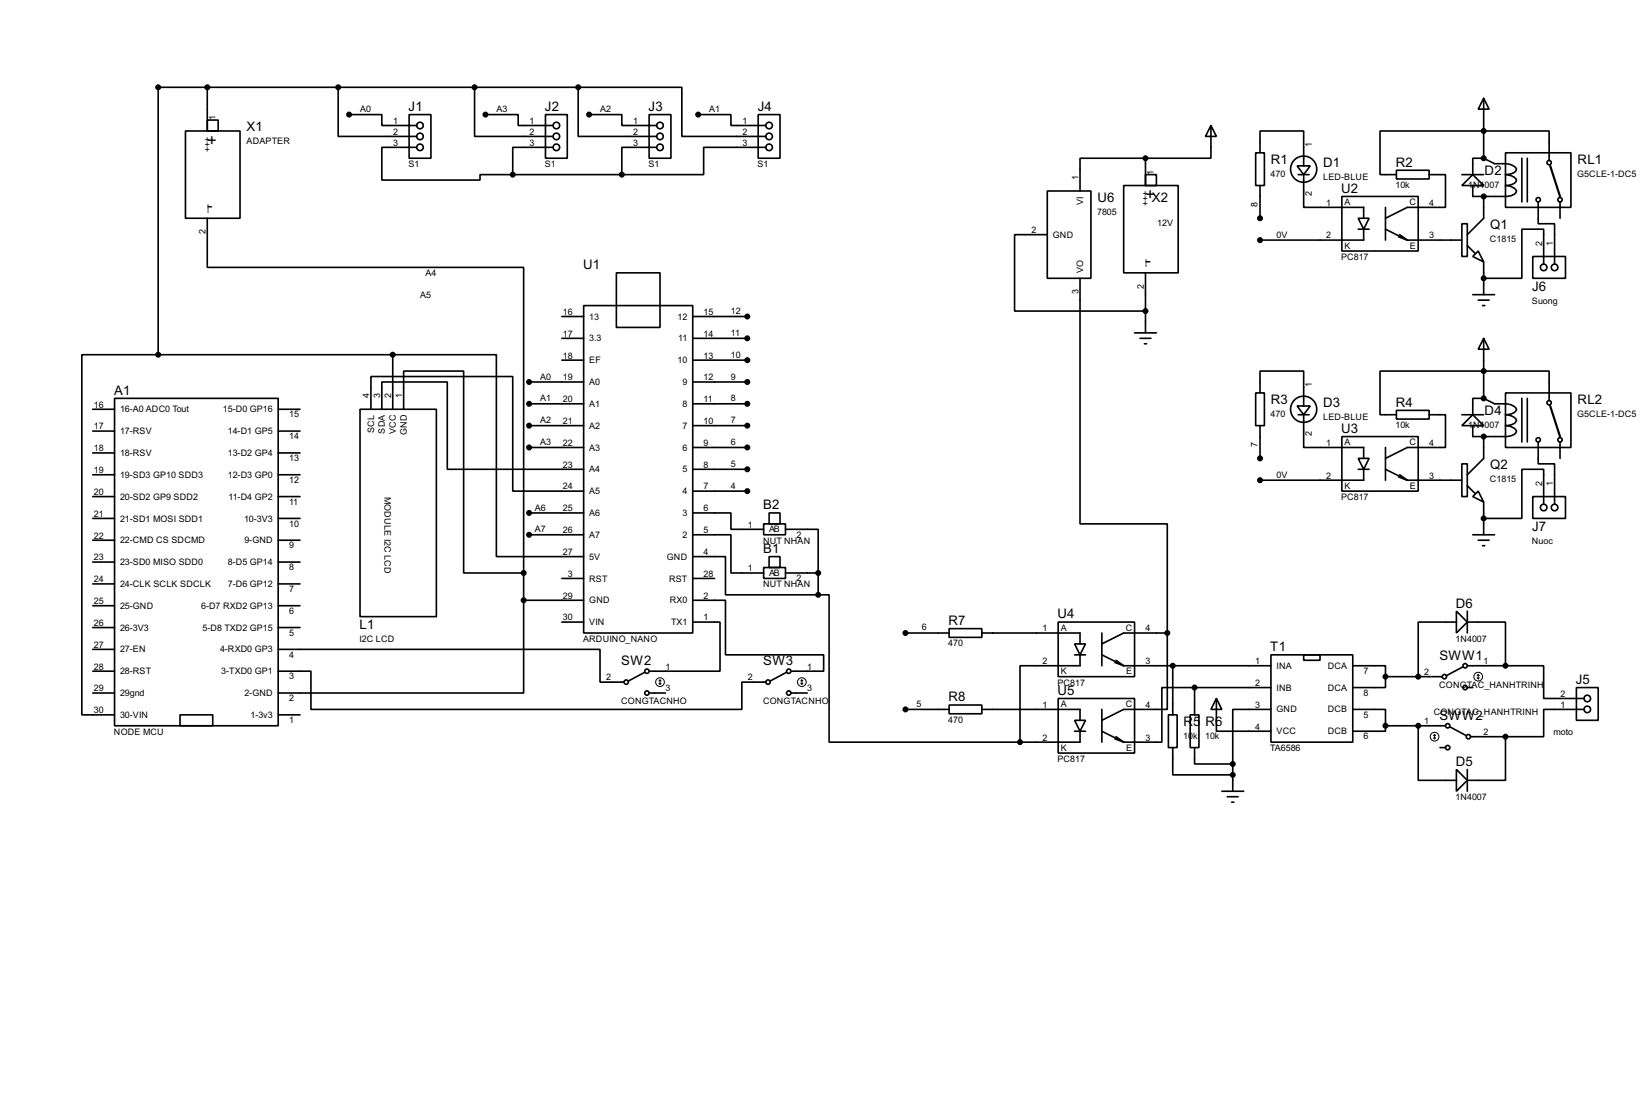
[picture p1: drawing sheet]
<svg xmlns="http://www.w3.org/2000/svg" width="383mm" height="256mm" viewBox="0 0 383 256" stroke-linecap="round" stroke-linejoin="round" font-family="sans-serif">
<g fill="none" stroke="#000" stroke-width=".38">
<path d="M43.2 30.5h12.7v20.3h-12.7zM48.3 27.9h2.5v2.6h-2.5zM48.3 20.3v10.2M78.7 20.3v11.4h18.3M81.3 26.7h7.6v2.5h8.1M95.2 26.7h5.1v10.1h-5.1zM97 34.3h-8.1v7.6h22.9v-1.3h7.6M110.5 20.3v11.4h18.3M113 26.7h7.6v2.5h8.2M127 26.7h5.1v10.1h-5.1zM128.8 34.3h-9.4v6.3M134.6 20.3h24.1v11.4h19.6"/>
<path d="M134.6 20.3v11.4h18.3M134.6 20.3h-97.8v62.2M137.2 26.7h7.6v2.5h8.1M151.1 26.7h5.1v10.1h-5.1zM152.9 34.3h-8.1v6.3M162.6 26.7h7.6v2.5h8.1M176.5 26.7h5.1v10.1h-5.1zM178.3 34.3h-14.5v6.3h-19M266.7 36.8h-15.2v7.6M266.7 36.8v6.4M281.9 29.2l1.3 2.5h-2.5zM281.9 29.2v7.6h-15.2"/>
<path d="M292.4 35.6h2v7.6h-2zM293.4 35.6v-5.1h10.1v8.1M302 38.6h3.1l-1.6 2zM325.1 39.6h7.6v2.1h-7.6zM345.4 22.9l1.3 2.5h-2.5zM345.4 36.8h-2.5v3.8M345.4 36.8l2.6 1.3a7 7 0 0 1 4.3 .4 .88 .88 0 0 1 .8 .9 .88 .88 0 0 1-.8 .9l-1.8 .3a2.69 2.69 0 0 1 2.6 1.3 2.31 2.31 0 0 1-2.6 1.3 2.69 2.69 0 0 1 2.6 1.2 2.31 2.31 0 0 1-2.6 1.3h-7.6v-2.5M345.4 22.9v13.9M350.5 35.6h15.3v12.7h-15.3zM354.3 36.8v10.2M355.6 36.8v10.2M360.7 37.3v-6.8h-39.4v10.1h3.8"/>
<path d="M48.3 50.8v11.4h73.6v71.1M119.4 40.6h25.4M243.8 44.4h10.2v20.4h-10.2zM243.8 54.6h-7.6v17.8h30.5M261.6 43.2h12.7v20.3h-12.7zM266.7 40.6h2.5v2.6h-2.5zM293.4 43.2v7.6M302.3 40.6h2.5M303.5 40.6v7.7h14v2.5M312.4 45.7h17.8v12.7h-17.8zM316.2 50.8h2.6l-1.3 2.5zM316.2 53.3h2.6"/>
<path d="M317.5 53.3v2.6h-24.1M322.6 48.3v7.6M322.6 53.3l5.1 2.6M325.6 55.1l2.1 .8M325.9 54.6l1.8 1.3M327.7 55.9h12.7M332.7 40.6h3.8v7.7h-8.8l-5.1 2.5M340.4 52.1h1.2v7.6h-1.2zM340.4 40.6h5M341.6 57.1l1.8 1.8M342.9 59.7l1.3-1.3 1.2 2.6zM342.9 40.6l2.5 2.6h-5z"/>
<path d="M345.4 45.7v5.1l-3.8 3.8M356.9 59.7h7.6v5.1h-7.6zM358.1 47v5.1h3.8v9.4M363.2 47v3.8M130.8 78.7h5.1M130.8 73.7h5.1M135.9 71.1h25.4v76.2h-25.4zM143.5 63.5h10.2v12.7h-10.2zM161.3 78.7h12.7M161.3 73.7h12.7M251.5 64.8v57.1h20.3v25.4M264.2 77.5h5"/>
<path d="M265.4 78.7h2.6M266.7 63.5v14M342.9 68.6h5.1M344.2 69.8h2.5M345.2 71.1h.5M345.4 78.7l1.3 2.6h-2.5zM345.4 61v7.6M345.4 78.7v14M359.4 61.5v-8.2h-5.1v11.5h-8.9M21.6 95.2h5.1M26.7 92.7h38.1v76.2h-38.1zM36.8 82.5h-17.8v83.9h7.7"/>
<path d="M36.8 82.5h54.6M64.8 95.2h5M83.8 95.2h17.8v48.3h-17.8zM86.4 95.2v-7.6h33v26.7h16.5M88.9 95.2v-6.3h15.2v20.3h31.8M91.4 82.5h24.2v47h20.3M91.4 82.5v12.7M94 95.2v-8.8h13.9v46.9h14M123.2 99.1h12.7M123.2 94h12.7M123.2 88.9h12.7M130.8 83.8h5.1"/>
<path d="M161.3 99.1h12.7M161.3 94h12.7M161.3 88.9h12.7M161.3 83.8h12.7M266.4 80h.6M292.4 91.4h2v7.7h-2zM293.4 91.4v-5h10.1v8.1M293.4 99.1v7.6M302 94.5h3.1l-1.6 2zM302.3 96.5h2.5M303.5 96.5v7.6h14v2.6M325.1 95.5h7.6v2h-7.6z"/>
<path d="M332.7 96.5h3.8v7.6h-8.8l-5.1 2.6M340.4 96.5h5M342.9 96.5l2.5 2.6h-5zM345.4 92.7h-2.5v3.8M345.4 92.7l2.6 1.3a7 7 0 0 1 4.3 .4 .88 .88 0 0 1 .8 .9 .88 .88 0 0 1-.8 .9l-1.8 .3a2.69 2.69 0 0 1 2.6 1.3 2.31 2.31 0 0 1-2.6 1.3 2.69 2.69 0 0 1 2.6 1.2 2.31 2.31 0 0 1-2.6 1.3h-7.6v-2.5M350.5 91.4h15.3v12.7h-15.3zM354.3 92.7v10.2M355.6 92.7v10.2M360.7 93.2v-6.8h-39.4v10.1h3.8M21.6 115.6h5.1M21.6 110.5h5.1M21.6 105.4h5.1"/>
<path d="M21.6 100.3h5.1M64.8 115.6h5M64.8 110.5h5M64.8 105.4h5M64.8 100.3h5M123.2 104.1h12.7M123.2 119.4h12.7M161.3 119.4h8.9v3.8h7.6M161.3 114.3h12.7M161.3 109.2h12.7M161.3 104.1h12.7M179.1 119.4h2.5v2.5h-2.5z"/>
<path d="M312.4 101.6h17.8v12.7h-17.8zM316.2 106.7h2.6l-1.3 2.5zM316.2 109.2h2.6M317.5 109.2v2.6h-24.1M322.6 104.1v7.7M322.6 109.2l5.1 2.6M325.6 111l2.1 .8M325.9 110.5l1.8 1.3M327.7 111.8h12.7M340.4 107.9h1.2v7.7h-1.2zM341.6 113l1.8 1.8M342.9 115.6l1.3-1.3 1.2 2.5z"/>
<path d="M345.4 101.6v5.1l-3.8 3.8M345.4 116.8v7.7M356.9 115.6h7.6v5h-7.6zM358.1 102.9v5h3.8v9.4M359.4 117.3v-8.1h-5.1v11.4h-8.9M363.2 102.9v3.8M21.6 135.9h5.1M21.6 130.8h5.1M21.6 125.7h5.1M21.6 120.6h5.1M64.8 135.9h5M64.8 130.8h5"/>
<path d="M64.8 125.7h5M64.8 120.6h5M121.9 139.7v21.6h-57.1M121.9 139.7h14M121.9 133.3v6.4M123.2 124.5h12.7M130.8 134.6h5.1M161.3 124.5h8.9v8.8h7.6M161.3 139.7h7.6v12.7h22.9v3.8h-7.7M161.3 129.5h7.6v8.9h21.6M161.3 134.6h5.1M177.8 132.1h5.1v2.5h-5.1z"/>
<path d="M177.8 121.9h5.1v2.6h-5.1zM179.1 129.5h2.5v2.6h-2.5zM182.9 123.2h7.6v10.1M182.9 133.3h7.6M190.5 138.4h2.5v34.3h44.5M190.5 133.3v5.1M342.9 124.5h5.1M344.2 125.7h2.5M345.2 127h.5M21.6 156.2h5.1M21.6 151.1h5.1M21.6 146h5.1"/>
<path d="M21.6 141h5.1M64.8 151.1h74.9v7.6h5.6M64.8 156.2h7.6v8.9h100.3v-6.4h5.6M64.8 146h5M64.8 141h5M130.8 144.8h5.1M150.1 156.5l-3.8 2M161.3 144.8h6.3v11.4h-16.5M183.1 156.5l-3.8 2M210.8 147.3h10.2M221 146.3h7.6v2h-7.6zM228.6 147.3h22.9v2.6"/>
<path d="M246.4 144.8h17.8v12.7h-17.8zM250.2 149.9h2.5l-1.2 2.5zM250.2 152.4h2.5M251.5 152.4v2.5h-14v17.8M256.5 147.3v7.6M256.5 152.4l5.1 2.5M259.6 154.2l2 .7M259.8 153.7l1.8 1.2M261.6 154.9h34.3M271.8 147.3v17.8h-10.2l-5.1 2.5M271.8 147.3h-10.2l-5.1 2.6M273 154.9v11.5"/>
<path d="M295.9 152.4h19.1v20.3h-19.1zM303.5 152.4h3.8v1.3h-3.8zM315 154.9h7.6v2.6M322.6 157.5v2.5h-7.6M322.6 157.5h13.2M339.1 142.2l2.5 2.6-2.5 2.5zM339.1 144.8h-8.9v12.7M340.6 155.2l-3.8 2M341.6 144.8h8.9v10.1M341.6 154.9h8.9M341.6 142.2v5.1M350.5 154.9h8.9v7.7h9.4"/>
<path d="M21.6 161.3h5.1M41.9 166.4h7.6v2.5h-7.6zM64.8 166.4h5M151.1 161.3h3.8M184.1 161.3h3.9M210.8 165.1h10.2M221 164.1h7.6v2h-7.6zM228.6 165.1h22.9v2.5M246.4 162.6h17.8v12.7h-17.8zM250.2 167.6h2.5l-1.2 2.6zM250.2 170.2h2.5M251.5 170.2v2.5h-14"/>
<path d="M256.5 165.1v7.6M256.5 170.2l5.1 2.5M259.6 172l2 .7M259.8 171.4l1.8 1.3M272 166.4h2.1v7.6h-2.1zM273 174v6.3h14M277.1 166.4h2v7.6h-2zM278.1 160h-7.6v12.7h-8.9M278.1 174v3.8h8.9M278.1 160h17.8M278.1 160v6.4M283.2 162.6l1.3 2.5h-2.6z"/>
<path d="M283.2 162.6v7.6h12.7M287 177.8v6.3M295.9 165.1h-8.9v12.7M315 165.1h7.6v3.8M322.6 168.9v1.3h-7.6M322.6 168.9h13.9M330.2 168.9v12.7h8.9M335.3 174h1.2M337.6 169.2l3.8 2M339.1 179.1l2.5 2.5-2.5 2.5zM341.6 160h1.3M341.6 179.1v5"/>
<path d="M342.4 171.4h8.1M350.5 171.4v10.2h-8.9M367 160h5.1v7.6h-5.1zM368.8 165.1h-9.4v6.3h-8.9M284.5 184.1h5.1M285.7 185.4h2.6M286.8 186.7h.5"/>
<circle cx="97.8" cy="31.8" r=".76"/>
<circle cx="97.8" cy="29.2" r=".76"/>
<circle cx="97.8" cy="34.3" r=".76"/>
<circle cx="129.5" cy="31.8" r=".76"/>
<circle cx="129.5" cy="34.3" r=".76"/>
<circle cx="129.5" cy="29.2" r=".76"/>
<circle cx="153.7" cy="31.8" r=".76"/>
<circle cx="153.7" cy="34.3" r=".76"/>
<circle cx="153.7" cy="29.2" r=".76"/>
<circle cx="179.1" cy="29.2" r=".76"/>
<circle cx="179.1" cy="31.8" r=".76"/>
<circle cx="179.1" cy="34.3" r=".76"/>
<circle cx="303.5" cy="39.4" r="3"/>
<circle cx="360.7" cy="37.8" r=".51"/>
<circle cx="358.1" cy="46.5" r=".51"/>
<circle cx="363.2" cy="46.5" r=".51"/>
<circle cx="359.4" cy="62.2" r=".76"/>
<circle cx="361.9" cy="62.2" r=".76"/>
<circle cx="303.5" cy="95.3" r="3"/>
<circle cx="360.7" cy="93.7" r=".51"/>
<circle cx="358.1" cy="102.4" r=".51"/>
<circle cx="359.4" cy="118.1" r=".76"/>
<circle cx="361.9" cy="118.1" r=".76"/>
<circle cx="363.2" cy="102.4" r=".51"/>
<circle cx="145.8" cy="158.7" r=".51"/>
<circle cx="150.6" cy="156.2" r=".51"/>
<circle cx="178.8" cy="158.7" r=".51"/>
<circle cx="183.6" cy="156.2" r=".51"/>
<circle cx="336.3" cy="157.5" r=".51"/>
<circle cx="341.1" cy="154.9" r=".51"/>
<circle cx="150.6" cy="161.3" r=".51"/>
<circle cx="183.6" cy="161.3" r=".51"/>
<circle cx="337.1" cy="174" r=".51"/>
<circle cx="337.1" cy="168.9" r=".51"/>
<circle cx="341.1" cy="160" r=".51"/>
<circle cx="341.9" cy="171.4" r=".51"/>
<circle cx="369.6" cy="162.6" r=".76"/>
<circle cx="369.6" cy="165.1" r=".76"/>
</g>
<g fill="#000" stroke="#000" stroke-width=".38">
<circle cx="36.8" cy="20.3" r=".51"/>
<circle cx="48.3" cy="20.3" r=".51"/>
<circle cx="78.7" cy="20.3" r=".51"/>
<circle cx="81.3" cy="26.7" r=".51"/>
<circle cx="110.5" cy="20.3" r=".51"/>
<circle cx="113" cy="26.7" r=".51"/>
<circle cx="134.6" cy="20.3" r=".51"/>
<circle cx="137.2" cy="26.7" r=".51"/>
<circle cx="162.6" cy="26.7" r=".51"/>
<circle cx="266.7" cy="36.8" r=".51"/>
<circle cx="345.4" cy="30.5" r=".51"/>
<circle cx="345.4" cy="36.8" r=".51"/>
<circle cx="119.4" cy="40.6" r=".51"/>
<circle cx="144.8" cy="40.6" r=".51"/>
<circle cx="293.4" cy="55.9" r=".51"/>
<circle cx="293.4" cy="50.8" r=".51"/>
<circle cx="345.4" cy="45.7" r=".51"/>
<circle cx="174" cy="78.7" r=".51"/>
<circle cx="174" cy="73.7" r=".51"/>
<circle cx="266.7" cy="72.4" r=".51"/>
<circle cx="345.4" cy="64.8" r=".51"/>
<circle cx="36.8" cy="82.5" r=".51"/>
<circle cx="91.4" cy="82.5" r=".51"/>
<circle cx="123.2" cy="94" r=".51"/>
<circle cx="123.2" cy="88.9" r=".51"/>
<circle cx="123.2" cy="99.1" r=".51"/>
<circle cx="174" cy="99.1" r=".51"/>
<circle cx="174" cy="83.8" r=".51"/>
<circle cx="174" cy="94" r=".51"/>
<circle cx="174" cy="88.9" r=".51"/>
<circle cx="345.4" cy="86.4" r=".51"/>
<circle cx="345.4" cy="92.7" r=".51"/>
<circle cx="123.2" cy="104.1" r=".51"/>
<circle cx="123.2" cy="119.4" r=".51"/>
<circle cx="174" cy="104.1" r=".51"/>
<circle cx="174" cy="114.3" r=".51"/>
<circle cx="174" cy="109.2" r=".51"/>
<circle cx="293.4" cy="111.8" r=".51"/>
<circle cx="293.4" cy="106.7" r=".51"/>
<circle cx="345.4" cy="101.6" r=".51"/>
<circle cx="121.9" cy="133.3" r=".51"/>
<circle cx="121.9" cy="139.7" r=".51"/>
<circle cx="123.2" cy="124.5" r=".51"/>
<circle cx="190.5" cy="133.3" r=".51"/>
<circle cx="190.5" cy="138.4" r=".51"/>
<circle cx="345.4" cy="120.6" r=".51"/>
<circle cx="210.8" cy="147.3" r=".51"/>
<circle cx="271.8" cy="147.3" r=".51"/>
<circle cx="273" cy="154.9" r=".51"/>
<circle cx="322.6" cy="157.5" r=".51"/>
<circle cx="330.2" cy="157.5" r=".51"/>
<circle cx="350.5" cy="154.9" r=".51"/>
<circle cx="210.8" cy="165.1" r=".51"/>
<circle cx="237.5" cy="172.7" r=".51"/>
<circle cx="278.1" cy="160" r=".51"/>
<circle cx="287" cy="177.8" r=".51"/>
<circle cx="322.6" cy="168.9" r=".51"/>
<circle cx="330.2" cy="168.9" r=".51"/>
<circle cx="350.5" cy="171.4" r=".51"/>
<circle cx="287" cy="180.3" r=".51"/>
</g>
<g fill="none" stroke="#000" stroke-width=".23">
<path d="M153.4 159l.3 .3M153.7 158.2v1.1M153.7 158.2l-.3 .3M153.7 158.2l.2 .3M153.9 159l-.2 .3M186.4 159l.3 .3M186.7 158.2v1.1M186.7 158.2l-.3 .3M186.7 158.2l.2 .3M186.9 159l-.2 .3M343.9 157.7l.3 .3M344.2 157v1"/>
<path d="M344.2 157l-.3 .2M344.2 157l.2 .2M344.4 157.7l-.2 .3M333.8 171.7l.2 .3M334 170.9v1.1M334 170.9l.3 .3M334 170.9l-.2 .3M334.3 171.7l-.3 .3"/>
<circle cx="153.7" cy="158.8" r="1.02"/>
<circle cx="186.7" cy="158.8" r="1.02"/>
<circle cx="344.2" cy="157.5" r="1.02"/>
<circle cx="334" cy="171.5" r="1.02"/>
</g>
<path d="M360.9 38.6l2.3 7.1M360.9 94.5l2.3 7.1" fill="none" stroke="#000" stroke-width=".51"/>
<g font-size="4.3">
<text x="48.3" y="33.9">+</text>
<text x="266.7" y="46.6">+</text>
<text x="48.3" y="49.1">-</text>
<text x="266.7" y="61.8">-</text>
</g>
<g font-size="3.4">
<text x="95.1" y="25.9">J1</text>
<text x="126.9" y="25.9">J2</text>
<text x="151" y="25.9">J3</text>
<text x="176.4" y="25.9">J4</text>
<text x="57.4" y="30.5">X1</text>
<text x="295.9" y="38.1">R1</text>
<text x="308.1" y="38.9">D1</text>
<text x="325" y="38.8">R2</text>
<text x="345.7" y="40.7">D2</text>
<text x="367.3" y="38.1">RL1</text>
<text x="255.5" y="47">U6</text>
<text x="268.2" y="47">X2</text>
<text x="312.3" y="44.9">U2</text>
<text x="346.9" y="53.4">Q1</text>
<text x="135.8" y="62.7">U1</text>
<text x="356.7" y="67.7">J6</text>
<text x="26.6" y="91.9">A1</text>
<text x="295.9" y="94">R3</text>
<text x="308.1" y="94.8">D3</text>
<text x="325" y="94.7">R4</text>
<text x="367.3" y="94">RL2</text>
<text x="312.3" y="100.8">U3</text>
<text x="345.7" y="96.6">D4</text>
<text x="346.9" y="109.3">Q2</text>
<text x="177.7" y="118.6">B2</text>
<text x="356.7" y="123.6">J7</text>
<text x="177.7" y="128.7">B1</text>
<text x="246.2" y="143.9">U4</text>
<text x="338.9" y="141.4">D6</text>
<text x="83.7" y="146.4">L1</text>
<text x="220.8" y="145.5">R7</text>
<text x="144.7" y="154.9">SW2</text>
<text x="177.7" y="154.9">SW3</text>
<text x="295.8" y="151.6">T1</text>
<text x="335.1" y="153.6">SWW1</text>
<text x="246.2" y="161.7">U5</text>
<text x="366.9" y="159.2">J5</text>
<text x="220.8" y="163.2">R8</text>
<text x="335.1" y="167.6">SWW2</text>
<text x="275.6" y="168.9">R</text>
<text x="277.8" y="168.9">5</text>
<text x="280.6" y="168.9">R6</text>
<text x="338.9" y="178.2">D5</text>
</g>
<g font-size="2.3">
<text x="50.2" y="27.9" transform="rotate(-90 50.2 27.9)">1</text>
<text x="83.9" y="26.1">A0</text>
<text x="91.6" y="28.8">1</text>
<text x="115.6" y="26.1">A3</text>
<text x="123.3" y="28.8">1</text>
<text x="139.7" y="26.1">A2</text>
<text x="147.4" y="28.8">1</text>
<text x="165.1" y="26.1">A1</text>
<text x="172.8" y="28.8">1</text>
<text x="49" y="35.3" transform="rotate(-90 49 35.3)">+++</text>
<text x="57.4" y="33.5">ADAPTER</text>
<text x="91.6" y="31.4">2</text>
<text x="91.6" y="33.9">3</text>
<text x="123.3" y="31.4">2</text>
<text x="123.3" y="33.9">3</text>
<text x="147.4" y="31.4">2</text>
<text x="147.4" y="33.9">3</text>
<text x="172.8" y="31.4">2</text>
<text x="172.8" y="33.9">3</text>
<text x="305.4" y="34.3" transform="rotate(-90 305.4 34.3)">1</text>
<text x="95.1" y="38.9">S1</text>
<text x="126.9" y="38.9">S1</text>
<text x="151" y="38.9">S1</text>
<text x="176.4" y="38.9">S1</text>
<text x="251.1" y="41.9" transform="rotate(-90 251.1 41.9)">1</text>
<text x="268.6" y="40.6" transform="rotate(-90 268.6 40.6)">1</text>
<text x="295.8" y="41.1">470</text>
<text x="308.1" y="41.9">LED-BLUE</text>
<text x="367.2" y="41.1">G5CLE-1-DC5</text>
<text x="252.2" y="47.7" transform="rotate(-90 252.2 47.7)">VI</text>
<text x="305.4" y="45.6" transform="rotate(-90 305.4 45.6)">2</text>
<text x="308.7" y="47.9">1</text>
<text x="313" y="47.7">A</text>
<text x="324.9" y="43.8">10k</text>
<text x="328.2" y="47.7">C</text>
<text x="332.7" y="47.9">4</text>
<text x="341.8" y="43.6">1</text>
<text x="343" y="43.6">N4007</text>
<text x="49" y="49.5" transform="rotate(-90 49 49.5)">---</text>
<text x="255.4" y="50">7805</text>
<text x="267.4" y="48" transform="rotate(-90 267.4 48)">+++</text>
<text x="269.4" y="52.5">12V</text>
<text x="292.8" y="48.3" transform="rotate(-90 292.8 48.3)">8</text>
<text x="47.9" y="54.5" transform="rotate(-90 47.9 54.5)">2</text>
<text x="240.2" y="54.2">2</text>
<text x="245.1" y="55.3">GND</text>
<text x="297.2" y="55.3">0V</text>
<text x="308.7" y="55.5">2</text>
<text x="313" y="57.9">K</text>
<text x="328.2" y="57.9">E</text>
<text x="332.7" y="55.5">3</text>
<text x="346.9" y="56.3">C1815</text>
<text x="359" y="57.2" transform="rotate(-90 359 57.2)">2</text>
<text x="361.6" y="57.2" transform="rotate(-90 361.6 57.2)">1</text>
<text x="99.1" y="64.2">A4</text>
<text x="252.2" y="63.5" transform="rotate(-90 252.2 63.5)">VO</text>
<text x="267.4" y="62.2" transform="rotate(-90 267.4 62.2)">---</text>
<text x="312.2" y="60.5">PC817</text>
<text x="97.8" y="69.3">A5</text>
<text x="251.1" y="68.5" transform="rotate(-90 251.1 68.5)">3</text>
<text x="266.3" y="67.2" transform="rotate(-90 266.3 67.2)">2</text>
<text x="356.7" y="70.7">Suong</text>
<text x="131.1" y="73.3">16</text>
<text x="137.2" y="74.4">13</text>
<text x="157.7" y="74.4">12</text>
<text x="163.8" y="73.3">15</text>
<text x="170.2" y="73.1">12</text>
<text x="131.1" y="78.4">17</text>
<text x="131.1" y="83.4">18</text>
<text x="137.2" y="79.5">3.3</text>
<text x="157.9" y="79.5">11</text>
<text x="163.8" y="78.4">14</text>
<text x="163.8" y="83.4">13</text>
<text x="170.2" y="83.3">10</text>
<text x="170.2" y="78.2">11</text>
<text x="125.8" y="88.3">A0</text>
<text x="131.1" y="88.5">19</text>
<text x="137.2" y="84.5">EF</text>
<text x="137.2" y="89.6">A0</text>
<text x="157.7" y="84.5">10</text>
<text x="158.9" y="89.6">9</text>
<text x="163.8" y="88.5">12</text>
<text x="170.2" y="88.3">9</text>
<text x="21.8" y="94.9">16</text>
<text x="27.9" y="96">16-A0 ADC0 Tout</text>
<text x="51.9" y="96">15-D0 GP16</text>
<text x="86" y="92.7" transform="rotate(-90 86 92.7)">4</text>
<text x="88.5" y="92.7" transform="rotate(-90 88.5 92.7)">3</text>
<text x="91.1" y="92.7" transform="rotate(-90 91.1 92.7)">2</text>
<text x="93.6" y="92.7" transform="rotate(-90 93.6 92.7)">1</text>
<text x="125.8" y="93.4">A1</text>
<text x="131.1" y="93.6">20</text>
<text x="137.2" y="94.7">A1</text>
<text x="158.9" y="94.7">8</text>
<text x="163.8" y="93.6">11</text>
<text x="170.2" y="93.4">8</text>
<text x="305.4" y="90.2" transform="rotate(-90 305.4 90.2)">1</text>
<text x="21.8" y="99.9">17</text>
<text x="27.9" y="101">17-RSV</text>
<text x="53" y="101">14-D1 GP5</text>
<text x="67.3" y="97.2">15</text>
<text x="87.1" y="100.7" transform="rotate(-90 87.1 100.7)">SCL</text>
<text x="89.6" y="100.9" transform="rotate(-90 89.6 100.9)">SDA</text>
<text x="92.2" y="101.1" transform="rotate(-90 92.2 101.1)">VCC</text>
<text x="94.7" y="101.3" transform="rotate(-90 94.7 101.3)">GND</text>
<text x="125.8" y="98.5">A2</text>
<text x="131.1" y="98.7">21</text>
<text x="137.2" y="99.8">A2</text>
<text x="158.9" y="99.8">7</text>
<text x="163.8" y="98.7">10</text>
<text x="170.2" y="98.5">7</text>
<text x="295.8" y="97">470</text>
<text x="305.4" y="101.5" transform="rotate(-90 305.4 101.5)">2</text>
<text x="308.1" y="97.7">LED-BLUE</text>
<text x="324.9" y="99.7">10k</text>
<text x="341.8" y="99.5">1</text>
<text x="343" y="99.5">N4007</text>
<text x="367.2" y="97">G5CLE-1-DC5</text>
<text x="21.8" y="105">18</text>
<text x="27.9" y="106.1">18-RSV</text>
<text x="53" y="106.1">13-D2 GP4</text>
<text x="67.3" y="107.3">13</text>
<text x="67.3" y="102.2">14</text>
<text x="125.8" y="103.6">A3</text>
<text x="131.1" y="103.8">22</text>
<text x="137.2" y="104.9">A3</text>
<text x="158.9" y="104.9">6</text>
<text x="163.8" y="103.8">9</text>
<text x="170.2" y="103.6">6</text>
<text x="292.8" y="104.1" transform="rotate(-90 292.8 104.1)">7</text>
<text x="308.7" y="103.8">1</text>
<text x="313" y="103.6">A</text>
<text x="328.2" y="103.6">C</text>
<text x="332.7" y="103.8">4</text>
<text x="21.8" y="110.1">19</text>
<text x="27.9" y="111.2">19-SD3 GP10 SDD3</text>
<text x="53" y="111.2">12-D3 GP0</text>
<text x="67.3" y="112.4">12</text>
<text x="131.1" y="108.8">23</text>
<text x="131.1" y="113.9">24</text>
<text x="137.2" y="109.9">A4</text>
<text x="158.9" y="109.9">5</text>
<text x="163.8" y="108.8">8</text>
<text x="163.8" y="113.9">7</text>
<text x="170.2" y="113.7">4</text>
<text x="170.2" y="108.7">5</text>
<text x="297.2" y="111.2">0V</text>
<text x="308.7" y="111.4">2</text>
<text x="313" y="113.7">K</text>
<text x="328.2" y="113.7">E</text>
<text x="332.7" y="111.4">3</text>
<text x="346.9" y="112.2">C1815</text>
<text x="359" y="113" transform="rotate(-90 359 113)">2</text>
<text x="361.6" y="113" transform="rotate(-90 361.6 113)">1</text>
<text x="21.8" y="115.2">20</text>
<text x="27.9" y="116.3">20-SD2 GP9 SDD2</text>
<text x="53.2" y="116.3">11-D4 GP2</text>
<text x="67.3" y="117.5">11</text>
<text x="89.5" y="115.6" transform="rotate(90 89.5 115.6)">MODULE I2C LCD</text>
<text x="124.5" y="118.8">A6</text>
<text x="131.1" y="119">25</text>
<text x="137.2" y="115">A5</text>
<text x="158.9" y="115">4</text>
<text x="163.8" y="119">6</text>
<text x="312.2" y="116.4">PC817</text>
<text x="21.8" y="120.3">21</text>
<text x="21.8" y="125.3">22</text>
<text x="27.9" y="121.4">21-SD1 MOSI SDD1</text>
<text x="56.8" y="121.4">10-3V3</text>
<text x="67.3" y="122.6">10</text>
<text x="124.5" y="123.9">A7</text>
<text x="131.1" y="124.1">26</text>
<text x="137.2" y="120.1">A6</text>
<text x="137.2" y="125.2">A7</text>
<text x="158.9" y="120.1">3</text>
<text x="158.9" y="125.2">2</text>
<text x="163.8" y="124.1">5</text>
<text x="174.1" y="122.8">1</text>
<text x="179.1" y="123.9">AB</text>
<text x="185.4" y="125.1">2</text>
<text x="21.8" y="130.4">23</text>
<text x="27.9" y="126.4">22-CMD CS SDCMD</text>
<text x="27.9" y="131.5">23-SD0 MISO SDD0</text>
<text x="53" y="131.5">8-D5 GP14</text>
<text x="56.9" y="126.4">9-GND</text>
<text x="67.3" y="127.6">9</text>
<text x="131.1" y="129.2">27</text>
<text x="137.2" y="130.3">5V</text>
<text x="155.3" y="130.3">GND</text>
<text x="163.8" y="129.2">4</text>
<text x="177.7" y="126.6">NUT NHAN</text>
<text x="356.7" y="126.6">Nuoc</text>
<text x="21.8" y="135.5">24</text>
<text x="27.9" y="136.6">24-CLK SCLK SDCLK</text>
<text x="53" y="136.6">7-D6 GP12</text>
<text x="67.3" y="137.8">7</text>
<text x="67.3" y="132.7">8</text>
<text x="132.2" y="134.2">3</text>
<text x="137.2" y="135.3">RST</text>
<text x="155.8" y="135.3">RST</text>
<text x="163.8" y="134.2">28</text>
<text x="174.1" y="133">1</text>
<text x="177.7" y="136.7">NUT NHAN</text>
<text x="179.1" y="134.1">AB</text>
<text x="185.4" y="135.3">2</text>
<text x="21.8" y="140.6">25</text>
<text x="27.9" y="141.7">25-GND</text>
<text x="46.8" y="141.7">6-D7 RXD2 GP13</text>
<text x="67.3" y="142.9">6</text>
<text x="131.1" y="139.3">29</text>
<text x="137.2" y="140.4">GND</text>
<text x="155.9" y="140.4">RX0</text>
<text x="163.8" y="139.3">2</text>
<text x="21.8" y="145.7">26</text>
<text x="27.9" y="146.8">26-3V3</text>
<text x="47.2" y="146.8">5-D8 TXD2 GP15</text>
<text x="67.3" y="148">5</text>
<text x="83.7" y="149.4">I2C LCD</text>
<text x="131.1" y="144.4">30</text>
<text x="135.8" y="149.4">ARDUINO_NANO</text>
<text x="137.2" y="145.5">VIN</text>
<text x="156.2" y="145.5">TX1</text>
<text x="163.8" y="144.4">1</text>
<text x="214.6" y="146.7">6</text>
<text x="242.7" y="146.9">1</text>
<text x="247" y="146.8">A</text>
<text x="262.2" y="146.8">C</text>
<text x="266.7" y="146.9">4</text>
<text x="338.9" y="149.4">1N4007</text>
<text x="21.8" y="150.7">27</text>
<text x="21.8" y="155.8">28</text>
<text x="27.9" y="151.8">27-EN</text>
<text x="51.2" y="151.8">4-RXD0 GP3</text>
<text x="67.3" y="153">4</text>
<text x="154.9" y="155.8">1</text>
<text x="188" y="155.8">1</text>
<text x="220.8" y="150.4">470</text>
<text x="242.7" y="154.6">2</text>
<text x="266.7" y="154.6">3</text>
<text x="292.2" y="154.6">1</text>
<text x="297.2" y="155.7">INA</text>
<text x="309.2" y="155.7">DCA</text>
<text x="345.4" y="154.6">1</text>
<text x="21.8" y="160.9">29</text>
<text x="27.9" y="156.9">28-RST</text>
<text x="51.5" y="156.9">3-TXD0 GP1</text>
<text x="67.3" y="158.1">3</text>
<text x="141.1" y="158.4">2</text>
<text x="154.9" y="160.9">3</text>
<text x="174.1" y="158.4">2</text>
<text x="188" y="160.9">3</text>
<text x="246.2" y="159.6">PC817</text>
<text x="247" y="156.9">K</text>
<text x="262.2" y="156.9">E</text>
<text x="292.2" y="159.6">2</text>
<text x="297.2" y="160.7">INB</text>
<text x="309.2" y="160.7">DCA</text>
<text x="317.5" y="161.9">8</text>
<text x="317.5" y="156.8">7</text>
<text x="331.6" y="157.1">2</text>
<text x="335.1" y="160.1">CONGTAC_HANHTRINH</text>
<text x="21.8" y="166">30</text>
<text x="27.9" y="162">29gnd</text>
<text x="27.9" y="167.1">30-VIN</text>
<text x="56.9" y="162">2-GND</text>
<text x="58.3" y="167.1">1-3v3</text>
<text x="67.3" y="163.2">2</text>
<text x="144.6" y="163.9">CONGTACNHO</text>
<text x="177.7" y="163.9">CONGTACNHO</text>
<text x="213.4" y="164.5">5</text>
<text x="242.7" y="164.7">1</text>
<text x="247" y="164.5">A</text>
<text x="262.2" y="164.5">C</text>
<text x="266.7" y="164.7">4</text>
<text x="292.2" y="164.7">3</text>
<text x="297.2" y="165.8">GND</text>
<text x="309.2" y="165.8">DCB</text>
<text x="317.5" y="167">5</text>
<text x="333.8" y="166.4">CONGTAC_HANHTRINH</text>
<text x="363.3" y="164.7">1</text>
<text x="363.3" y="162.2">2</text>
<text x="26.5" y="171">NODE MCU</text>
<text x="67.3" y="168.3">1</text>
<text x="220.8" y="168.2">470</text>
<text x="242.7" y="172.3">2</text>
<text x="266.7" y="172.3">3</text>
<text x="275.5" y="171.9">10</text>
<text x="277.8" y="171.9">k</text>
<text x="280.6" y="171.9">10k</text>
<text x="292.2" y="169.8">4</text>
<text x="297.2" y="170.9">VCC</text>
<text x="309.2" y="170.9">DCB</text>
<text x="317.5" y="172.1">6</text>
<text x="331.6" y="168.5">1</text>
<text x="345.4" y="171.1">2</text>
<text x="361.7" y="171">moto</text>
<text x="246.2" y="177.3">PC817</text>
<text x="247" y="174.7">K</text>
<text x="262.2" y="174.7">E</text>
<text x="295.7" y="174.8">TA6586</text>
<text x="338.9" y="186.2">1N4007</text>
</g>
</svg>
